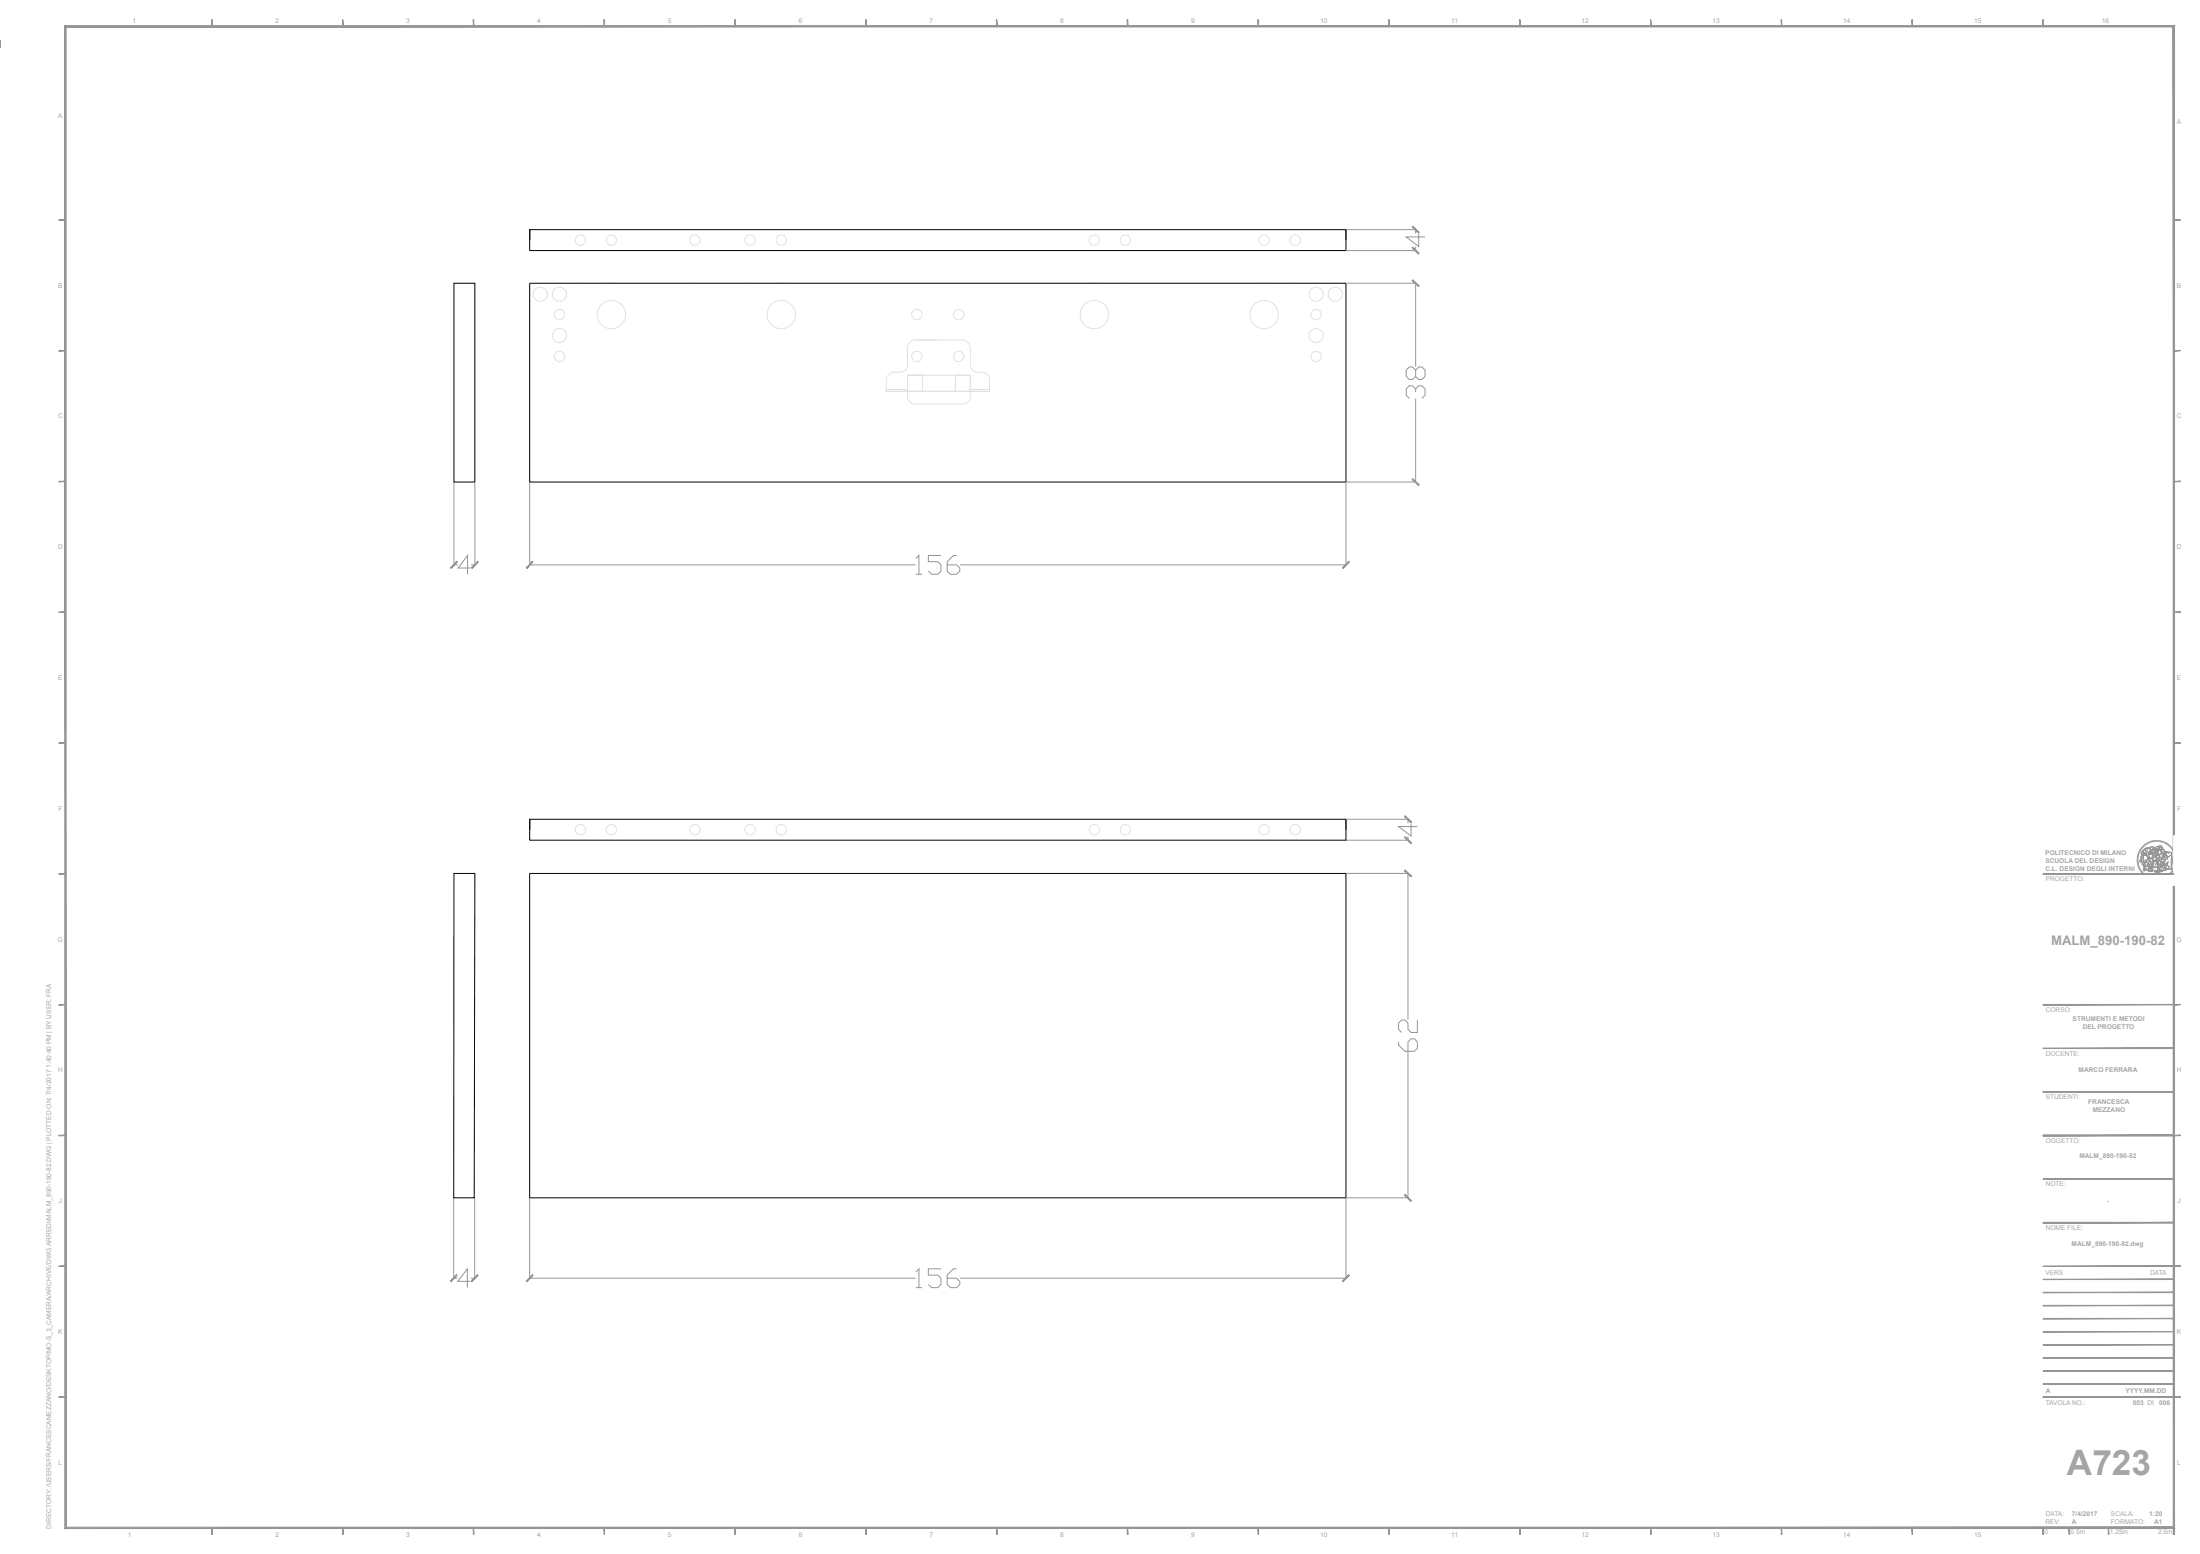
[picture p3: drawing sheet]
<svg xmlns="http://www.w3.org/2000/svg" width="841mm" height="594mm" viewBox="0 0 841 594" stroke-linecap="round" stroke-linejoin="round" font-family="sans-serif">
<path d="M202.5 87.8h312v8h-312zM202.5 87.8v4v-4M514.5 87.8v4M173.5 108.3h8v76h-8zM202.5 108.3h312v76h-312zM202.5 313.2h312v8h-312zM202.5 313.2v3.9v-3.9M514.5 313.2v3.9M202.5 333.9h312v124h-312zM181.3 457.9l.2-124h-8l-.1 124h8" fill="none" stroke="#000" stroke-width=".38"/>
<g fill="none" stroke="#e1e1e1" stroke-width=".38">
<path d="M220.7 108.3h1.2M233.7 108.3h-1.6h3.3M264.5 108.3h1.1M285.6 108.3h1.2M298.7 108.3h-1.7h3.3M418.3 108.3h-1.6h3.3M429.1 108.3h1.1M483.2 108.3h-1.6h3.3M494 108.3h1.1M346.9 132.3v7.8l-.9 1.3-1.3 .9M368.5 130l1.5 1 .9 1.5v7.6M368.5 130h-19.2l-1.5 .9-.9 1.4"/>
<path d="M338.8 148.9h8.1v.7h-8.1zM344.8 142.3l-4 .2-1.4 1.1-.6 1M346.9 143.4h24v6.2h-24v-6.2h5.7v6.2h-5.7zM346.9 149.6v2.6M346.9 152.2l.8 1.3 1.3 .9M349 154.4h20M365.2 143.5h5.7v6.2h-5.7zM370.9 149.6v.1M370.9 148.9h7.4v.7h-7.4zM370.9 152.5l-.8 1.1-1.1 .8M370.9 140l.7 1.3 1.2 .9M370.9 149.6v2.9"/>
<path d="M372.8 142.3h3.2M375.9 142.2l1.4 .8 .9 1.4M378.3 144.3v5.3h-39.5v-5"/>
<circle cx="221.9" cy="91.8" r="1.99"/>
<circle cx="233.7" cy="91.8" r="1.99"/>
<circle cx="265.6" cy="91.8" r="1.99"/>
<circle cx="286.8" cy="91.8" r="1.99"/>
<circle cx="298.7" cy="91.8" r="1.99"/>
<circle cx="418.3" cy="91.8" r="1.99"/>
<circle cx="430.2" cy="91.8" r="1.99"/>
<circle cx="483.2" cy="91.8" r="1.99"/>
<circle cx="495.1" cy="91.8" r="1.99"/>
<circle cx="206.6" cy="112.5" r="2.71"/>
<circle cx="213.9" cy="112.5" r="2.71"/>
<circle cx="503.1" cy="112.5" r="2.71"/>
<circle cx="510.5" cy="112.5" r="2.71"/>
<circle cx="213.9" cy="128.2" r="2.71"/>
<circle cx="213.9" cy="120.2" r="1.99"/>
<circle cx="213.9" cy="136.2" r="1.99"/>
<circle cx="233.7" cy="120.2" r="5.4"/>
<circle cx="298.7" cy="120.2" r="5.4"/>
<circle cx="350.5" cy="120.2" r="1.99"/>
<circle cx="350.5" cy="136.2" r="1.99"/>
<circle cx="366.5" cy="136.2" r="1.99"/>
<circle cx="366.5" cy="120.2" r="1.99"/>
<circle cx="418.3" cy="120.2" r="5.4"/>
<circle cx="483.2" cy="120.2" r="5.4"/>
<circle cx="503.1" cy="128.2" r="2.71"/>
<circle cx="503.1" cy="136.2" r="1.99"/>
<circle cx="503.1" cy="120.2" r="1.99"/>
<circle cx="221.9" cy="317.1" r="1.99"/>
<circle cx="233.7" cy="317.1" r="1.99"/>
<circle cx="265.6" cy="317.1" r="1.99"/>
<circle cx="286.8" cy="317.1" r="1.99"/>
<circle cx="298.7" cy="317.1" r="1.99"/>
<circle cx="418.3" cy="317.1" r="1.99"/>
<circle cx="430.2" cy="317.1" r="1.99"/>
<circle cx="483.2" cy="317.1" r="1.99"/>
<circle cx="495.1" cy="317.1" r="1.99"/>
</g>
<g fill="none" stroke="#959595" stroke-width=".38">
<path d="M514.6 87.8h26.7M514.6 95.8h26.7M541.2 87.8v1.5M541.2 94.3v1.5M542.3 89.4v4.8l-4.7-3.6h7.2M514.6 108.3h26.7M541.2 108.3v31.8M541.2 149.9v-1.2l-1.2-1.2h-1.3l-1.1 1.2v2.4l1.1 1.2M541.2 148.7l1.1-1.2h1.3l1.2 1.2v2.4l-1.2 1.2M541.2 141.5l1.1-1.2h1.3l1.2 1.2v2.4l-1.2 1.2h-1.3l-1.1-1.2v-2.4l-1.2-1.2h-1.3l-1.1 1.2v2.4l1.1 1.2h1.3l1.2-1.2M541.2 152.4v31.9M173.5 184.3v31.7"/>
<path d="M181.5 184.3v31.7M202.5 184.3v31.7M514.5 184.3v31.7M514.6 184.3h26.7M173.5 215.9h1.5M180 217.1h-4.9l3.6-4.8v7.2M180.1 215.9h1.4M202.5 215.9h147.5M350.1 213.5l1.2-1.2v7.2M350.1 219.5h2.4M359.7 212.3h-4.8v2.4h3.6l1.2 1.2v2.4l-1.2 1.2h-2.4l-1.2-1.2M365.7 212.3h-1.2l-2.4 2.4v3.6l1.2 1.2h2.4l1.2-1.2v-1.2l-1.2-1.2h-3.6"/>
<path d="M367 215.9h147.5M514.6 313.2h23.8M538.2 313.2v1.4M538.2 319.7v1.5M539.4 314.8v4.8l-4.8-3.6h7.2M514.6 333.9h23.8M514.6 321.2h23.8M538.2 333.9v55.8M816.8 328.7h.7M816.8 328.4h.7M816.8 328l.7 .1M816.9 327.6l.6 .1"/>
<path d="M816.9 327.3l.7 .1M817 326.9l.7 .2M817.1 326.6l.7 .2M817.2 326.2l.6 .3M817.3 325.9l.7 .3M817.5 325.6l.6 .3M817.5 329l-.7 .1M817.5 329.4h-.7M817.5 329.7l-.6 .1M817.6 330l-.7 .1M817.6 325.3l.6 .3M817.6 330.3l-.6 .2"/>
<path d="M817.7 330.6l-.6 .2M817.8 324.9l.6 .4M817.8 330.9l-.6 .3M817.9 331.2l-.6 .3M818 324.6l.6 .4M818.1 331.5l-.7 .3M818.2 324.3l.5 .4M818.2 331.8l-.6 .4M818.4 332.1l-.6 .4M818.4 324l.5 .5M818.5 332.4l-.6 .4M818.6 323.8l.5 .4"/>
<path d="M818.7 332.7l-.6 .4M818.9 323.5l.4 .5M818.9 332.9l-.5 .5M819.1 323.3l.5 .4M819.1 333.2l-.5 .5M819.3 333.4l-.5 .5M819.4 323l.4 .5M819.5 333.7l-.4 .5M819.6 322.8l.4 .5M819.7 333.9l-.4 .5M819.9 322.6l.4 .5M820 334.1l-.4 .6"/>
<path d="M820.2 322.3l.4 .6M820.3 334.3l-.4 .6M820.5 322.2l.3 .6M820.6 334.5l-.4 .6M820.8 322l.3 .6M820.8 334.7l-.3 .6M821.1 334.8l-.3 .6M821.1 321.8l.3 .6M821.4 335l-.3 .6M821.4 321.7l.3 .6M821.7 335.1l-.3 .7M821.8 321.5l.2 .7"/>
<path d="M822 335.3l-.3 .6M822.1 321.4l.2 .7M822.3 335.4l-.2 .6M822.5 321.3l.1 .7M822.6 335.5l-.2 .6M822.8 328.1l.6-.5 .6 .1a.58 .58 0 0 1 .5 .9h-.3a.72 .72 0 0 1-.8 .5 .72 .72 0 0 1-.6-.8zM822.8 321.2l.2 .7M822.9 335.6l-.1 .6M823.2 321.2l.1 .6M823.2 335.6l-.1 .7M823.3 329l.6 .4 .4-.5a.49 .49 0 0 0 .4-.5 .49 .49 0 0 0-.3-.5l-1.1-.2-.5 .7-.2-.1 .5-1.3 1.3 .2 .5-.4v-.3l.6 .1 .2 1-.3 .6 .2 .5-1 1.3h-.3l.5 .2-.1 .4 .3-.3-.1 .4a1 1 0 0 1-1.7 .7l-.4-.5 .5-1.6M823.5 321.1l.1 .7"/>
<path d="M823.6 335.6l-.1 .7M823.6 332.9l2-.5 1.2 .3-2.1 .6zM823.9 321.1v.7M823.9 335.7l-.1 .7M824.2 335.7v.7M824.2 321.1v.7M824.5 335.7v.7M824.6 321.1v.7M824.7 333.3l2.1-.6v.3l-2.1 .6zM824.8 335.7l.1 .7M825 321.1l-.1 .7M825 331.5l.3-.1 .1 1.1-.3-.6-.3 .7z"/>
<path d="M825.2 335.7l.1 .7M825.3 323.5a.81 .81 0 0 1 1.1 0 .81 .81 0 0 1 0 1.2l-.3 .8 .3-1.2a.55 .55 0 0 0-.7-.4 .55 .55 0 0 0-.4 .7l-.1 .5-.2-.8zM825.3 321.1l-.1 .7M825.5 335.6l.1 .7M825.5 326.6l.7-.4 1.1 .2a1.12 1.12 0 0 1 0 1.2 1.12 1.12 0 0 1-1.1 .5l-.7-.7zM825.6 328.6l.8-.1-1.1 2.2v.9l-.3-.1-.2 .6-.1-.9zM825.6 324l.6-.2 .2 .5-.3 .5-.6-.1zM825.6 321.2l-.1 .6M825.8 335.6l.1 .6M826 321.2l-.2 .7M826.1 329.6l.8-.1-.5 1.3 .1 .8a.47 .47 0 0 1-.7 0 .47 .47 0 0 1 .1-.7zM826.1 335.5l.2 .6"/>
<path d="M826.4 326.2l1.1-.6h.8l-.7 1zM826.4 321.3l-.2 .7M826.4 335.4l.2 .7M826.5 324.3l1.2 1.3a.83 .83 0 0 1-1.3 0zM826.7 321.4l-.2 .7M826.8 335.3l.2 .7M827 321.5l-.2 .7M827.1 327.6h.3l-.2 1.9-1.1 .1 .3-1.1zM827.1 335.2l.2 .7M827.4 321.6l-.3 .7M827.4 335.1l.2 .6M827.5 330.6l1.2-1-.9 2.3a.45 .45 0 0 1 .1 .7 .45 .45 0 0 1-.7 0 .45 .45 0 0 1 .1-.7z"/>
<path d="M827.7 334.9l.3 .7M827.7 321.8l-.3 .6M827.9 334.8l.4 .5M828 322l-.3 .6M828.2 334.6l.4 .6M828.3 322.1l-.3 .6M828.5 325.8l.1-.2a1.23 1.23 0 0 1 1.5 .8l-.1 .1a11.6 11.6 0 0 1 0 5.2l.3 .4h-2.5l.9-2.5-1.5 1.4v-.4a5 5 0 0 1 1.6-3.1l.2-.1a.9 .9 0 0 1-.9-.6 .9 .9 0 0 1 .4-1zM828.5 334.4l.4 .6M828.6 322.3l-.3 .6M828.8 334.2l.3 .6M828.9 322.5l-.4 .6M829 334l.4 .5"/>
<path d="M829.2 322.7l-.4 .6M829.2 333.8l.5 .5M829.5 322.9l-.5 .5M829.5 333.6l.5 .4M829.7 333.4l.5 .4M829.7 323.2l-.4 .5M829.9 333.1l.5 .4M830 323.4l-.5 .5M830.1 332.8l.5 .4M830.2 323.7l-.5 .5M830.3 332.5l.5 .4M830.5 324l-.5 .4"/>
<path d="M830.5 332.3l.6 .3M830.6 332l.6 .3M830.7 324.3l-.6 .4M830.8 331.7l.6 .3M830.9 324.5l-.6 .4M830.9 331.4l.6 .3M831 331.1l.6 .3M831.1 324.9l-.6 .3M831.1 330.8l.7 .2M831.2 325.2l-.6 .3M831.2 330.5l.7 .1M831.3 330.2l.6 .1"/>
<path d="M831.3 329.8l.7 .2M831.4 325.5l-.6 .3M831.4 329.5l.7 .1M831.4 329h.7M831.4 328.6h.7M831.4 329.2h.7M831.6 325.8l-.7 .3M831.7 326.2l-.7 .2M831.8 326.5l-.7 .2M831.9 326.8l-.7 .2M831.9 327.2l-.6 .1M832 327.6h-.7"/>
<path d="M832.1 327.9l-.7 .1M832.1 328.3h-.7M534.6 398.3v1.2l2.4 2.3h3.6l1.2-1.1v-2.4l-1.2-1.2h-1.2l-1.2 1.2v3.5M541.8 389.9v4.8h-2.4l-1.2-1.2v-2.4l-1.2-1.2h-1.2l-1.2 1.2v2.4l1.2 1.2M538.2 402v55.9M173.4 457.9v30.8M181.4 457.9v30.8M202.5 457.9v30.8M514.5 457.9v30.8M514.6 457.9h23.8M173.4 488.6h1.5M179.8 489.8h-4.7l3.6-4.8v7.2"/>
<path d="M180 488.6h1.4M202.5 488.6h147.5M350.1 486.2l1.2-1.2v7.2M350.1 492.2h2.4M359.7 485h-4.8v2.4h3.6l1.2 1.2v2.4l-1.2 1.2h-2.4l-1.2-1.2M365.7 485h-1.2l-2.4 2.4v3.6l1.2 1.2h2.4l1.2-1.2v-1.2l-1.2-1.2h-3.6M367 488.6h147.5"/>
</g>
<g fill="#959595" stroke="#959595" stroke-width=".38">
<path d="M203.5 487.3l-2.1 2.6 2.4-2.4zM203.5 487.3l-2.1 2.6-.2-.3z"/>
<path d="M513.2 489.6l.2 .3 2.2-2.6zM515.6 487.3l.2 .2-2.4 2.4z"/>
<path d="M536.9 332.8l2.4 2.4 .2-.3zM536.9 332.8l.3-.3 2.3 2.4z"/>
<path d="M537.2 456.5l-.3 .3 2.6 2.2zM536.9 456.8l2.6 2.2-.2 .2z"/>
<path d="M536.9 312.1l2.4 2.4 .2-.3zM537.2 311.8l2.3 2.4-2.6-2.1z"/>
<path d="M537.2 319.8l-.3 .3 2.6 2.1zM536.9 320.1l2.6 2.1-.2 .3z"/>
<path d="M174.5 487.3l-2.1 2.6 2.4-2.4zM174.5 487.3l-2.1 2.6-.3-.3z"/>
<path d="M182.5 487.3l-2.4 2.3 .3 .3zM182.5 487.3l.3 .2-2.4 2.4z"/>
<path d="M203.5 214.6l-2.1 2.6 2.4-2.4zM203.5 214.6l-2.1 2.6-.2-.2z"/>
<path d="M515.6 214.6l-2.4 2.4 .2 .2zM515.6 214.6l.2 .2-2.4 2.4z"/>
<path d="M174.6 214.6l-2.1 2.6 2.4-2.4zM174.6 214.6l-2.1 2.6-.3-.2z"/>
<path d="M182.6 214.6l-2.4 2.4 .3 .2zM182.6 214.6l.3 .2-2.4 2.4z"/>
<path d="M539.8 107.2l2.4 2.4 .3-.3zM540.1 107l2.4 2.3-2.7-2.1z"/>
<path d="M540.1 182.9l-.3 .3 2.7 2.2zM539.8 183.2l2.7 2.2-.3 .2z"/>
<path d="M539.8 86.7l2.4 2.4 .3-.3zM540.1 86.5l2.4 2.3-2.7-2.1z"/>
<path d="M540.1 94.5l-.3 .2 2.7 2.1zM539.8 94.7l2.7 2.1-.3 .3z"/>
<path d="M831 484.1l2.5-.2zM831 483.9h2.5z"/>
<path d="M831 534.1l2.5-.2zM831 533.9h2.5z"/>
<path d="M430.9 7.6l.2 2.5v-2.5zM430.9 7.6l.2 2.5h-.2z"/>
<path d="M25.3 583.8l-.5 .5 806-.5zM24.8 584.3l806-.5 .5 .5z"/>
<path d="M830.8 10.3v573.5l.5 .5zM830.8 10.3l.5-.5v574.5z"/>
<path d="M25.3 10.3h805.5l.5-.5zM24.8 9.8h806.5l-806 .5z"/>
<path d="M24.8 9.8l.5 574v-573.5zM24.8 9.8l.5 574-.5 .5z"/>
<path d="M380.9 7.6l.2 2.5v-2.5zM380.9 7.6l.2 2.5h-.2z"/>
<path d="M480.9 7.6l.2 2.5v-2.5zM480.9 7.6l.2 2.5h-.2z"/>
<path d="M531 7.6l.1 2.5zM531 7.6l.1 2.5z"/>
<path d="M580.9 7.6l.2 2.5zM580.9 7.6l.2 2.5z"/>
<path d="M630.9 7.6l.2 2.5zM630.9 7.6l.2 2.5z"/>
<path d="M680.9 7.6l.2 2.5zM680.9 7.6l.2 2.5z"/>
<path d="M730.9 7.6l.2 2.5zM730.9 7.6l.2 2.5z"/>
<path d="M780.9 7.6l.2 2.5zM780.9 7.6l.2 2.5z"/>
<path d="M22.5 284.1l2.5-.1zM22.5 284h2.5z"/>
<path d="M22.5 234.1l2.5-.1zM22.5 234h2.5z"/>
<path d="M22.5 184.1l2.5-.1zM22.5 184h2.5z"/>
<path d="M22.5 134.1l2.5-.1zM22.5 134h2.5z"/>
<path d="M22.5 84.1l2.5-.1zM22.5 84h2.5z"/>
<path d="M22.5 384.1l2.5-.2zM22.5 383.9h2.5z"/>
<path d="M22.5 434.1l2.5-.2zM22.5 433.9h2.5z"/>
<path d="M22.5 484.1l2.5-.2zM22.5 483.9h2.5z"/>
<path d="M22.5 534.1l2.5-.2zM22.5 533.9h2.5z"/>
<path d="M22.5 334.1l2.5-.2zM22.5 333.9h2.5z"/>
<path d="M330.9 7.6l.2 2.5zM330.9 7.6l.2 2.5z"/>
<path d="M280.9 7.6l.2 2.5zM280.9 7.6l.2 2.5z"/>
<path d="M230.9 7.6l.2 2.5zM230.9 7.6l.2 2.5z"/>
<path d="M180.9 7.6l.2 2.5zM180.9 7.6l.2 2.5z"/>
<path d="M130.9 7.6l.2 2.5zM130.9 7.6l.2 2.5z"/>
<path d="M80.9 7.6l.2 2.5zM80.9 7.6l.2 2.5z"/>
<path d="M0 15.6l.1 2.5zM0 15.6l.1 2.5z"/>
<path d="M716.5 583.9h60zM716.5 584.1l60-.2z"/>
<path d="M831 284.1l2.5-.1zM831 284h2.5z"/>
<path d="M831 234.1l2.5-.1zM831 234h2.5z"/>
<path d="M831 184.1l2.5-.1zM831 184h2.5z"/>
<path d="M831 134.1l2.5-.1zM831 134h2.5z"/>
<path d="M831 84.1l2.5-.1zM831 84h2.5z"/>
<path d="M831 384.1l2.5-.2zM831 383.9h2.5z"/>
<path d="M831 434.1l2.5-.2zM831 433.9h2.5z"/>
<path d="M831 484.1l2.5-.2zM831 483.9h2.5z"/>
<path d="M831 534.1l2.5-.2zM831 533.9h2.5z"/>
<path d="M831 334.1l2.5-.2zM831 333.9h2.5z"/>
<path d="M430.9 584l.2 2.5v-2.5zM430.9 584l.2 2.5h-.2z"/>
<path d="M380.9 584l.2 2.5v-2.5zM380.9 584l.2 2.5h-.2z"/>
<path d="M480.9 584l.2 2.5v-2.5zM480.9 584l.2 2.5h-.2z"/>
<path d="M531 584l.1 2.5zM531 584l.1 2.5z"/>
<path d="M580.9 584l.2 2.5zM580.9 584l.2 2.5z"/>
<path d="M630.9 584l.2 2.5zM630.9 584l.2 2.5z"/>
<path d="M680.9 584l.2 2.5zM680.9 584l.2 2.5z"/>
<path d="M730.9 584l.2 2.5zM730.9 584l.2 2.5z"/>
<path d="M330.9 584l.2 2.5zM330.9 584l.2 2.5z"/>
<path d="M280.9 584l.2 2.5zM280.9 584l.2 2.5z"/>
<path d="M230.9 584l.2 2.5zM230.9 584l.2 2.5z"/>
<path d="M180.9 584l.2 2.5zM180.9 584l.2 2.5z"/>
<path d="M130.9 584l.2 2.5zM130.9 584l.2 2.5z"/>
<path d="M80.9 584l.2 2.5zM80.9 584l.2 2.5z"/>
<path d="M780.9 584l.2 2.5zM780.9 584l.2 2.5z"/>
</g>
<path d="M824.3 329.9l.3 .1 .2-.6 .5-.2-.5 1.4v-.4z" fill="none" stroke="#959595" stroke-width=".38"/>
<g fill="none" stroke="#959595" stroke-width=".38">
<path d="M818.7 326.3l1.3 .3 .6-.3 .1 .4a1.68 1.68 0 0 1-2.1-.2zM818.9 326.8l-.8 2.6 .4 .1M818.9 325.4l.4-.3 .1 .8 1.2 .4-.6 .3-1.1-.1-.4-.6zM819.1 326.9l.5 .1-.3 .6 .1 2.1-.4 .1-.5-.3zM819.5 324.8l.5-.5 1.3-.1a.83 .83 0 0 0-1.2 .4 .83 .83 0 0 0 .5 1.1v.6a.97 .97 0 0 1-1.1-.4 .97 .97 0 0 1 0-1.1zM819.5 330.8l.7 .3 .9-.1 .4 1 .2-.2 .2 .3v-.5l.3 .4-.2-.5 .4 .2-.1-.2a.72 .72 0 0 1-.4-1.1h.4l.4 1a.88 .88 0 0 1-.2 1.3 .88 .88 0 0 1-1.3-.2l-.4-.2a1.58 1.58 0 0 1-1.3-1.4zM819.6 326.9h1.1l.6 1.1-.1 .5-1.1 .5a.54 .54 0 0 1 0 .6 .54 .54 0 0 1-.7 .2l-.1-2.2zM819.7 331.5l2.1 1.2a.7 .7 0 0 0 1-.6 .65 .65 0 0 1 .1 .9 .65 .65 0 0 1-.9 .1l-1.4-.6a.43 .43 0 0 0-.4-.3 .43 .43 0 0 0-.4 .4l-.2 .3-.2-.4zM820 329.6l.5-.3a.99 .99 0 0 1 .7 .9 .99 .99 0 0 1-.5 1l-1.2-.4-.2-.3 .7-.3zM820.1 329l1.1-.5 .3 .2a1.02 1.02 0 0 1 1.3-.4 1.02 1.02 0 0 1 .5 1.3l-.8 .8-.6-.1 .1-.2a.49 .49 0 0 0 .2-.6 .49 .49 0 0 0-.6-.3 .49 .49 0 0 0-.3 .6l-.1 .2-.7-.7-.3 .2zM820.3 324.5l.5-.2a.82 .82 0 0 1 1.2 .3 .82 .82 0 0 1-.5 1.1l-.2 .4 .2 .6a1.1 1.1 0 0 0 .7 1.4h-.3a.43 .43 0 0 1-.6 .5 .43 .43 0 0 1-.1-.7l-.4-.8a2.05 2.05 0 0 0-.8-2.1zM820.7 326.9h-1.6a.86 .86 0 0 0-.7 1.2l-.6 1 .3 .3"/>
<path d="M821.4 329.4l.3-.2a.46 .46 0 0 1 .5 .2 .46 .46 0 0 1 0 .5h-.1a.85 .85 0 0 0 0 1.5l.3 .3-.4-.2 .2 .5-.3-.4 .1 .5-.3-.3-.2 .2 .1-.3a1.82 1.82 0 0 1-.2-2.3zM821.6 326l.7-.3 .3 .3-.4 .2 .2 .4-.6-.1zM821.6 325.5l.9-.4-.1 .6-1.1 .5zM821.9 324l.5-.3 .9 .2a.32 .32 0 0 1 .4 0 .32 .32 0 0 1 0 .5 .32 .32 0 0 1-.4 0l-.3 .1a.67 .67 0 0 1-.8 .1 .67 .67 0 0 1-.3-.6zM822 324.5l.5 .3 .7-.5 .3 .2-.6 .8-1-.1zM822.3 326l.9 .1-.5 .6a.4 .4 0 0 1-.4-.2 .4 .4 0 0 1 0-.5zM822.7 326l.5 .1-.2 .2a.34 .34 0 0 1-.3 .4 .34 .34 0 0 1-.4-.3 .34 .34 0 0 1 .3-.4l.2 .1-.3 .1M822.8 331l.8 .6M823.1 324.6l.2 .2M823.2 324.7l-.1 .1M823.2 329l1-.4a.5 .5 0 0 1-.1 .6 .5 .5 0 0 1-.7 0zM823.5 324.9l.9-.2a.33 .33 0 0 1-.2 .5 .33 .33 0 0 1-.4-.3z"/>
<path d="M823.5 325.8l.8-.3 .5 .5a.4 .4 0 0 1 .2 .5 .4 .4 0 0 1-.4 .3v-.1a.58 .58 0 0 0 0-.8 .58 .58 0 0 0-.9 0 .67 .67 0 0 1 .4 .8 .67 .67 0 0 1-.7 .5l-.3-.4zM823.6 332.9l1.1 .4v.3l-1.1-.4zM823.9 325.6a.75 .75 0 0 1 .8 .7 .75 .75 0 0 1-.8 .8zM823.9 330.1l-.3 1.6 1.1-.3M824 324.4l.7 .1 .1 .4-.9-.2zM824 328.8l.2 .1M824.1 328.9h.1M824.3 324.8l-.8 .1h.3a.35 .35 0 0 0 .2 .4 .35 .35 0 0 0 .4-.2 .35 .35 0 0 0-.1-.4l.1 .2M824.9 324.5l.1 .4M824.9 326.5l.1-1.5-.2-.3a.59 .59 0 0 1-.5-.9 .59 .59 0 0 1 1-.1l-.1 1.4 .2-.6 .2 .4 .5-.1 .1 .5a.53 .53 0 0 1 .3 .6 .53 .53 0 0 1-.5 .4l-.5 .4M825.5 324.3h.3M825.7 324.3v.1"/>
<path d="M826 324.5h.2M826.1 324.5h.1M826.3 327.8h.1M826.5 327.7l-.3 .1M827.2 329.5l-1.1 .1v1a.61 .61 0 0 0-.4 .7 .61 .61 0 0 0 .7 .4v-.9l.5-1.3M828.6 325.6a.93 .93 0 0 0-.5 1.1 .93 .93 0 0 0 .9 .7M828.8 327.6l-.3 1M828.9 331l.2 .8 .5 .4M830 326.6l.4 2-.4 2.8 .3 .7h-2.5"/>
</g>
<g fill="none" stroke="#959595" stroke-width=".38">
<path d="M818.7 326.3v.5M819.1 326.9l-.3 .6-.3 2 .7 .3M819.4 330.5v.1a1.19 1.19 0 0 0 1.7 .4M819.5 330.8v.1a3.7 3.7 0 0 0 2.7 2M819.6 327l-.3 .6 .1 2.1M819.7 331.5l-.3 .9 .2 .5 .3-.2-.1-.3 .6-.1a2.14 2.14 0 0 0 2.6 .5l-.2-.7M819.8 329.9a.48 .48 0 0 0-.7-.1 .48 .48 0 0 0 .1 .8 .71 .71 0 0 1 .7-.4 .71 .71 0 0 1 .6 .6M820.4 329.2l.7 .8M820.5 329.3l-.6 .5 .1 .4M820.8 327.2l.3 1.4M821.1 324.5l-.5 1.8 .7 1.7-.1 .4 .3 .3 .3-.5 .4-.1a2.35 2.35 0 0 1-.8-2.1l.1-.3a.91 .91 0 0 0 .4-1.3 .91 .91 0 0 0-1.3-.2 1.08 1.08 0 0 0-1.2 .5 1.08 1.08 0 0 0 .2 1.3l1 .3-.6 .3-1.5-.4 .8-1.1M821.2 328.5l-1 .4-.2 .4 .2 .2"/>
<path d="M821.3 324.2a.78 .78 0 0 0-1.1 .3 .78 .78 0 0 0 .3 1h.1M821.4 329.4l.3-.2a.46 .46 0 0 1 .5 .2 .46 .46 0 0 1 0 .5h-.1a.85 .85 0 0 0 0 1.5l.3 .3-.4-.1 .2 .4-.3-.4 .1 .5-.3-.3-.2 .2 .1-.3a1.82 1.82 0 0 1-.2-2.3zM821.6 326l.2 .5 .6 .1M821.7 324.3v-.2a1.14 1.14 0 0 1 2 .4l-.5-.2-.7 .5-.5-.2M822.2 328.1l.7 .3M822.3 330.4l.5 1.7a.77 .77 0 0 1-1 .6M822.4 325.7l.2 .3M822.5 325.5l-1.2 .7M822.5 329l-.8 .2M822.5 325.1l-.3 .5M822.6 328.7l.8 .4M822.8 329.1a.72 .72 0 0 1 .1 1 .72 .72 0 0 1-.9 .2"/>
<path d="M822.8 328.4l.6-.8 1 .3 .2 .7-1.3 .4M822.9 328.4a1.06 1.06 0 0 1 0 1.7M823 325.1h.1M823.1 330.3l.1 1M823.1 327l-.5 1.3M823.3 329.8l-.7 1.4M823.5 324.5l-.6 .8-.9-.1M823.6 332.9l2-.5 1.2 .3-2.1 .6zM823.9 324.7a.36 .36 0 0 1 .6-.3 .36 .36 0 0 1 0 .6M823.9 329.2h.1M824.1 329.1h.1M824.2 325.8l-.2 .1"/>
<path d="M824.3 327.2v.7M824.4 328.6l-.1 .2a.5 .5 0 0 1-.4 .5 .5 .5 0 0 1-.5-.3M824.4 325.7l.1 .4M824.5 325.9a.45 .45 0 0 0-.7-.2 .45 .45 0 0 0 .1 .7 .45 .45 0 0 1 .1 .6 .45 .45 0 0 1-.6 .2 .45 .45 0 0 1-.2-.6l.1-.1a.83 .83 0 0 1 1-1 .83 .83 0 0 1 .4 1.4l-.1-.3M824.7 326.2l-.3 .1M824.7 326v.5h-.8M824.7 326.9l-.8 .3M824.7 333.3v.2M824.8 329.8v.2l.2-.2M824.8 324.9l.2 .1-.2 1.1M824.8 330.1l-.1 .4 .3-.2M825 327.5l-.2 1.3"/>
<path d="M825 326.7l.5 .2M825.1 328.6l-.3 .8M825.2 329.2l-.6 .8h-.3l.5 .2M825.3 327.6l-.5 .8M825.3 323.5a.84 .84 0 0 1 1.2 .1 .84 .84 0 0 1-.1 1.2l-.3 .7 .3-1.2-.2-.5a.84 .84 0 0 0-.9 1.2l-.3-.6zM825.3 323.5l-.9 .2-.2 .6M825.4 324.5l.2 .4 .5-.1M825.6 328.7l-.9 2.5 .1 .9 .5-.7 .2 1.4-.4-.9-.4 1.1 .2-.9M825.6 324.7l.2 .1M825.6 327.6l-.2 .5 .1 .5 1.1-.2 .3-.5M825.7 324.6l.1 .1M826.3 325.3l.3 .6"/>
<path d="M826.4 328.5l-1.1 2.2v.9M826.5 324.3l1 1M826.5 328v.1M826.8 332.7v.3l-2.1 .6-1.1-.4v-.3M827.1 325.2l.6 .4M827.1 327.3l-.1 .5M827.1 326.4l.5 .4M827.2 330.8l.2 .4M827.4 327.6l-.1 1.8a2.15 2.15 0 0 0-.1 2.7M827.6 326.6l.1-.4a1.5 1.5 0 0 1 2.5 .1 1.42 1.42 0 0 1-1.1 1.1 1.42 1.42 0 0 1-1.5-.6M827.6 326.8l-.4 .6a.64 .64 0 0 1-.5 .7 .64 .64 0 0 1-.7-.3 .73 .73 0 0 1-.3-1.1 .73 .73 0 0 1 1.1-.1l-.2 .7a.45 .45 0 0 0 .6-.1 .45 .45 0 0 0-.1-.7l-.2-.1a.87 .87 0 0 0-.9-.1 .87 .87 0 0 0-.5 .8M827.7 328.4v.5"/>
<path d="M828.1 327.5l-.9 .1M828.1 331.7l.6 .5M828.3 325.6h-.8l-1.1 .6M828.5 330.6l.8 .8M828.6 327.5l-1.1 1.8-.3 1.7 1.9-1.5M828.7 329.6l-.9 2.3a.47 .47 0 0 1 0 .7 .47 .47 0 0 1-.7-.1 .47 .47 0 0 1 .2-.7l.3-1.2M829.2 326.1l-.3 .3M830 327.7v3.3"/>
</g>
<g fill="#fff" stroke="#fff" stroke-width=".38">
<path d="M806 334l30.8 4.3h-30.8z"/>
<path d="M806 334h25l5.8 4.3z"/>
<path d="M831 319.5h5.8l-5.8 14.5z"/>
<path d="M836.8 319.5v18.8l-5.8-4.3z"/>
</g>
<path d="M806 334h25v-14.5h5.8v18.8h-30.8z" fill="none" stroke="#fff" stroke-width=".38"/>
<g fill="#959595" stroke="#959595" stroke-width=".38">
<path d="M831 534.1l2.5-.2zM831 533.9h2.5z"/>
<path d="M781 533.9h50zM781 534.1l50-.2z"/>
<path d="M781 533.9h50zM781 534.1l50-.2z"/>
<path d="M781 529h50zM781 529.1l50-.1z"/>
<path d="M781 524h50zM781 524.1l50-.1z"/>
<path d="M781 518.9h50zM781 519.1l50-.2z"/>
<path d="M781 513.9h50zM781 514.1l50-.2z"/>
<path d="M781 509h50zM781 509.1l50-.1z"/>
<path d="M781 504h50zM781 504.1l50-.1z"/>
<path d="M781 499h50zM781 499.1l50-.1z"/>
<path d="M781 494h50zM781 494.1l50-.1z"/>
<path d="M781 400.8l50-.2zM781 400.6h50z"/>
<path d="M781 417.5h50v-.2zM781 417.3h50l-50 .2z"/>
<path d="M781 417.3v.2l50-.2zM781 417.5l50-.2v.2z"/>
<path d="M781 433.9h50zM781 434.1l50-.2z"/>
<path d="M781 334.1l50-.2zM781 333.9h50z"/>
<path d="M781 433.9h50zM781 434.1l50-.2z"/>
<path d="M781 450.6h50zM781 450.8l50-.2z"/>
<path d="M781 433.9h50zM781 434.1l50-.2z"/>
<path d="M781 433.9h50zM781 434.1l50-.2z"/>
<path d="M781 384.1l50-.2zM781 383.9h50z"/>
<path d="M781 467.3v.2l50-.2zM781 467.5l50-.2v.2z"/>
<path d="M781 467.3v.2l50-.2zM781 467.5l50-.2v.2z"/>
<path d="M781 489h50zM781 489.1l50-.1z"/>
<path d="M781 483.9h50zM781 484.1l50-.2z"/>
<path d="M831 534.1l2.5-.2zM831 533.9h2.5z"/>
<path d="M780.9 584l.2 2.5zM780.9 584l.2 2.5z"/>
<path d="M790.9 584l.2 2.5v-2.5zM790.9 584l.2 2.5h-.2z"/>
<path d="M805.9 584l.2 2.5zM805.9 584l.2 2.5z"/>
<path d="M830.8 584l.5 2.5v-2.5zM830.8 584l.5 2.5h-.5z"/>
</g>
<text font-size="13.4" fill="#a5a5a5" x="790.2" y="563.8">A723</text>
<text font-size="5" fill="#a5a5a5" x="784.1" y="361.3">MALM_890-190-82</text>
<g font-size="2.5" fill="#a5a5a5">
<text x="50.7" y="8.9">1</text>
<text x="105.3" y="8.9">2</text>
<text x="155.3" y="8.9">3</text>
<text x="205.3" y="8.9">4</text>
<text x="255.3" y="8.9">5</text>
<text x="305.3" y="8.9">6</text>
<text x="355.3" y="8.9">7</text>
<text x="405.3" y="8.9">8</text>
<text x="455.3" y="8.9">9</text>
<text x="504.6" y="8.9">10</text>
<text x="554.7" y="8.9">11</text>
<text x="604.6" y="8.9">12</text>
<text x="654.6" y="8.9">13</text>
<text x="704.6" y="8.9">14</text>
<text x="754.6" y="8.9">15</text>
<text x="803.5" y="8.9">16</text>
<text x="22.3" y="45">A</text>
<text x="832.2" y="47.2">A</text>
<text x="22.3" y="109.9">B</text>
<text x="832.2" y="109.9">B</text>
<text x="22.2" y="160">C</text>
<text x="832.1" y="160">C</text>
<text x="22.2" y="210">D</text>
<text x="832.1" y="210">D</text>
<text x="22.3" y="259.9">E</text>
<text x="832.2" y="259.9">E</text>
<text x="22.4" y="309.9">F</text>
<text x="832.2" y="309.9">F</text>
<text x="781.9" y="327">POLITECNICO DI MILANO</text>
<text x="781.9" y="330">SCUOLA DEL DESIGN</text>
<text x="781.9" y="333">C.L. DESIGN DEGLI INTERNI</text>
<text x="782" y="336.8">PROGETTO:</text>
<text x="22.1" y="359.9">G</text>
<text x="832" y="359.9">G</text>
<text x="782" y="386.8">CORSO:</text>
<text x="792.3" y="390.2">STRUMENTI E METODI</text>
<text x="796.2" y="393.3">DEL PROGETTO</text>
<text x="782" y="403.5">DOCENTE:</text>
<text x="22.2" y="409.9">H</text>
<text x="794.6" y="409.9">MARCO FERRARA</text>
<text x="832.1" y="409.9">H</text>
<text x="782" y="420.1">STUDENTI:</text>
<text x="798.3" y="422">FRANCESCA</text>
<text x="800" y="425">MEZZANO</text>
<text x="782" y="436.8">OGGETTO:</text>
<text x="794.9" y="442.8">MALM_890-190-82</text>
<text x="782" y="453.5">NOTE:</text>
<text x="22.5" y="459.9">J</text>
<text x="805.5" y="459.9">-</text>
<text x="832.4" y="459.9">J</text>
<text x="782" y="470.1">NOME FILE:</text>
<text x="791.9" y="476.3">MALM_890-190-82.dwg</text>
<text x="781.9" y="487.4">VERS</text>
<text x="821.9" y="487.4">DATA</text>
<text x="22.3" y="509.9">K</text>
<text x="832.2" y="509.9">K</text>
<text x="782" y="532.4">A</text>
<text x="812.5" y="532.4">YYYY.MM.DD</text>
<text x="782" y="536.9">TAVOLA NO.:</text>
<text x="815.4" y="536.9">003 DI</text>
<text x="825.3" y="536.9">006</text>
<text x="22.4" y="559.9">L</text>
<text x="832.3" y="559.9">L</text>
<text x="782" y="579.5">DATA:</text>
<text x="792" y="579.4">7/4/2017</text>
<text x="807" y="579.4">SCALA:</text>
<text x="821.6" y="579.4">1:20</text>
<text x="19.6" y="584.3" transform="rotate(-90 19.6 584.3)">DIRECTORY: /USERS/FRANCESCAMEZZANO/DESKTOP/MO-S_3_CAMERA/ARCHIVE/DWG ARREDI/MALM_890-190-82.DWG | PLOTTED ON: 7/4/2017 1:40:40 PM | BY USER: FRA</text>
<text x="48.8" y="587.4">1</text>
<text x="105.3" y="587.4">2</text>
<text x="155.3" y="587.4">3</text>
<text x="205.3" y="587.4">4</text>
<text x="255.3" y="587.4">5</text>
<text x="305.3" y="587.4">6</text>
<text x="355.3" y="587.4">7</text>
<text x="405.3" y="587.4">8</text>
<text x="455.3" y="587.4">9</text>
<text x="504.6" y="587.4">10</text>
<text x="554.7" y="587.4">11</text>
<text x="604.6" y="587.4">12</text>
<text x="654.6" y="587.4">13</text>
<text x="704.6" y="587.4">14</text>
<text x="754.6" y="587.4">15</text>
<text x="781.5" y="586.5">0</text>
<text x="781.9" y="582.4">REV:</text>
<text x="791.5" y="586.5">0.5m</text>
<text x="792" y="582.4">A</text>
<text x="806.5" y="586.5">1.25m</text>
<text x="807" y="582.4">FORMATO:</text>
<text x="823.5" y="582.4">A1</text>
<text x="825" y="586.5">2.5m</text>
</g>
</svg>
